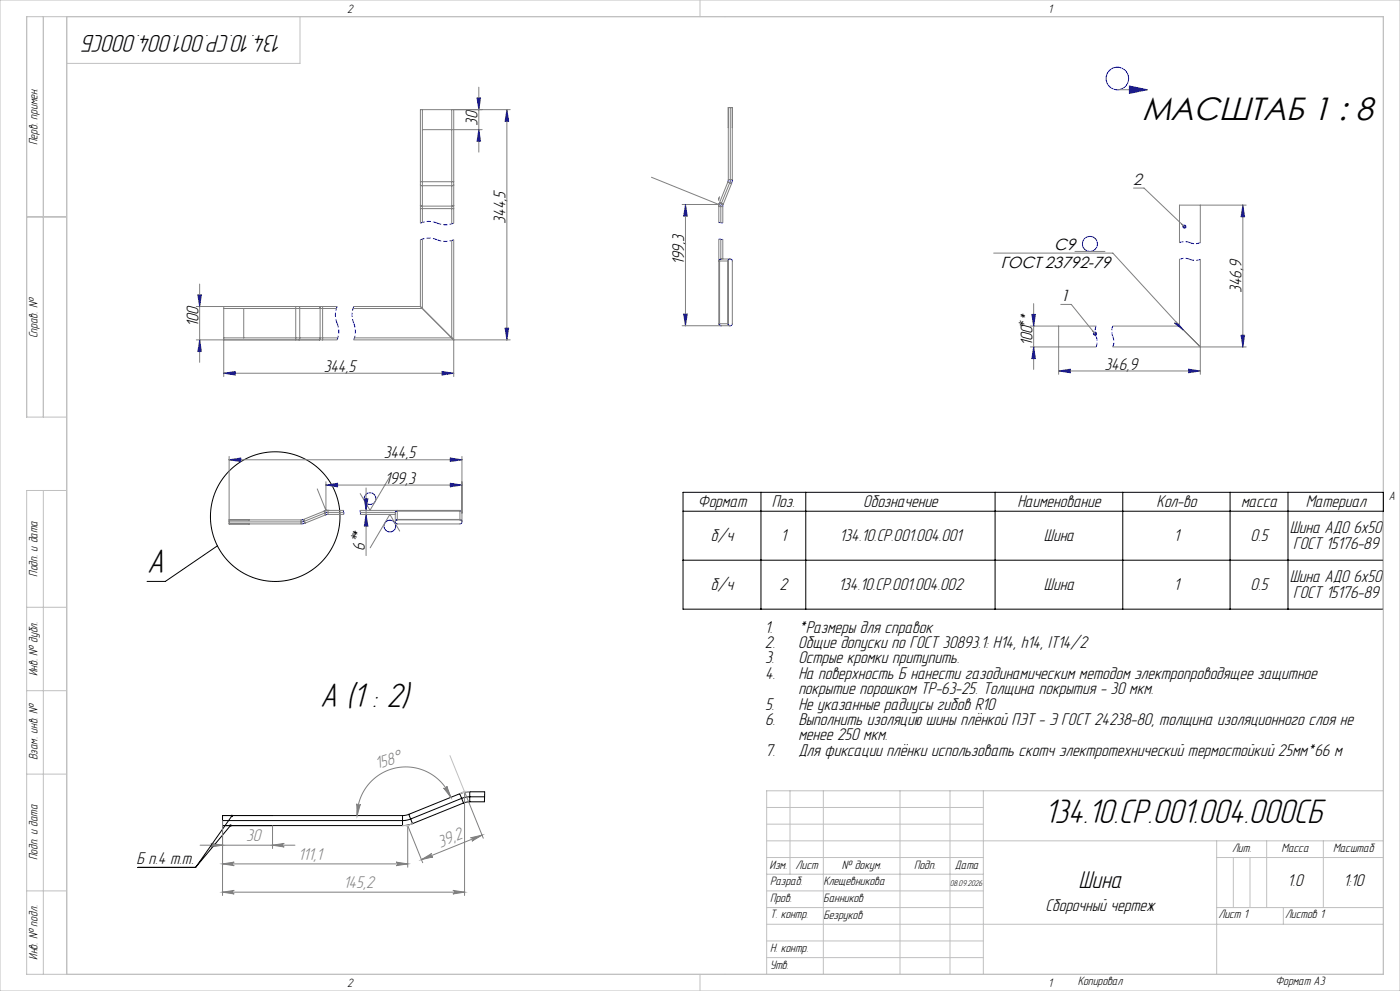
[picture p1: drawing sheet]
<svg xmlns="http://www.w3.org/2000/svg" width="420mm" height="297mm" viewBox="0 0 420 297" stroke-linecap="round" stroke-linejoin="round" font-family="sans-serif">
<g fill="none" stroke="#000" stroke-width=".3">
<path d="M204.9 147.5h210.1v35.1h-210.1zM204.9 153.2h210.1M228.3 147.5v35.1M241.7 147.5v35.1M298.5 147.5v35.1M336.8 147.5v35.1M369 147.5v35.1M386.4 147.5v35.1M65.2 163.6l-15.6 10.6h-5.5M204.9 167.9h210.1M137.9 237.9l.6 1.4M137.9 237.9l-15.3 6.2"/>
<path d="M138.5 239.3l.5 1.4M138.5 239.3l-15.3 6.2M140.9 237.3h4.5l-.1 3h-4.4M140.9 237.3l-3 .6M140.9 237.3v1.5M140.9 238.8l-2.4 .5M140.9 238.8v1.5M140.9 238.8h4.5M41.4 260h17.3M66.8 244.4v1.5M66.8 245.9v1.5M66.8 244.4h54"/>
<path d="M66.8 245.9h54M66.8 247.4h54M66.8 244.4h.1M66.8 247.4h.1M69.2 247.4l-10.5 12.6M69.6 244.5l-10.9 15.5M81.8 244.4h.1M81.8 247.4h.1M120.8 244.4v1.5M120.8 245.9v1.5M122.6 244.1l.6 1.4M122.6 244.1l-1.8 .3"/>
<path d="M123.2 245.5l.6 1.3M123.2 245.5l-2.4 .4M123.8 246.8l-3 .6M139 240.7l-15.2 6.1M140.9 240.3l-1.9 .4"/>
<circle cx="82.6" cy="154.8" r="19.4"/>
</g>
<g fill="none" stroke="#808080" stroke-width=".3">
<path d="M126.7 32.9v33.7M135.5 32.9v34.2M136.1 32.9v34M143.1 29.4h1.1l-.6 3.5zM143.6 38.9l.6 3.5h-1.1zM143.6 26.1v19.5M144.6 38.9h-17.9M152.1 32.9l.5 3.5h-1.1zM152.1 32.9v69M153.1 32.9h-27v34M218.5 32.2h1.2v21.6h-1.2zM218.5 38.2h.1"/>
<path d="M219.1 32.2v21.6M219.7 38.2h.1M335.2 26.9h9M338.8 25.8l5.4 1.1-5.4 1.1zM126.1 55.4v.1M126.1 54.5h10M126.1 55.5h.1M136.1 55.4l-.6 .3-9.3-.2M195.4 53.1l20.2 8.2h-11M215.6 59.3v.8M215.9 59l-.3 .7M218.9 54.8l-2.5 6.1"/>
<path d="M219.4 55l-1.1-.4-2.7 6.9M219.4 55h.1M219.5 55l-2.5 6.2M340.1 56.4h3.1l12.1 11.5M126.1 71.9v20M126.1 61.6h.1M126.1 62.5h10M126.1 61.6l.6 .2 9.3-.1M126.7 71.6v20.9h-20.8M135.5 72.1v29.2h-29.2M136.1 61.6l-.1 .1M136.1 61.6h.1"/>
<path d="M136.1 71.9v41M205.6 61.3l.6 3.5h-1.1zM205.6 61.3v36.3M215.6 71.7v25.3h2.9v-18.8h-2.9M215.6 61.9h1.2v4.8M215.6 61.1v5.6M215.9 60.7l1.1 .5M215.9 78.2v18.8M216.2 61.9v4.8M216.2 71.7v5.9h2.9M216.8 71.7v5.9M217 61.2h.1"/>
<path d="M218.3 78.2v18.8M219.7 78.2h.1M219.7 78.2v18.8M298.1 75.9h35.8l21.2 23.1-2.8-2.2 1.1 .3M322.5 75.4h9M353.8 77.7v20M354.5 67.2l.4 .3M360.1 61.5v11.2M360.1 77.7v34.5M372.9 61.5l.5 3.5h-1.1zM372.9 61.5v42.5M373.9 61.5h-20.1v11.2"/>
<path d="M59.4 88.4h1l-.5 3.5zM59.9 85.1v23.5M67.1 91.9v21M67.1 92.5h33.8M73.1 92.5v8.8M88.7 91.9v10M89.7 91.9h.1M89.7 91.9l.2 .6v8.8l-.2 .5M95.8 91.9l.2 .6v8.8l-.2 .6M96.8 91.9v10M101.1 91.9h-42.2M106.1 91.9h20"/>
<path d="M126.1 91.9l10 10M151.5 98.4h1.1l-.5 3.5zM205.1 94.1h1.1l-.6 3.5zM219.1 97.6h-14.5M219.7 97h.1M309.1 97.7h19.7M309.6 94.2h1l-.5 3.5zM310.1 91v19.7M317.6 97.7v14.5M318.2 91.2h3.2l7.1 8.8M333.8 97.7h20M353.8 97.7l6.3 6.3"/>
<path d="M58.9 101.9h42.2M59.9 101.9l.5 3.5h-1zM67.1 101.3h34.2M67.1 111.9l3.5-.6v1.1zM67.1 111.9h69M89.7 101.8v.1M132.6 111.3l3.5 .6-3.5 .5zM153.1 101.9h-47M310.1 104l.5 3.5h-1zM317.6 111.2l3.5-.6v1.1zM317.6 111.2h42.5M328.8 104h-19.7"/>
<path d="M333.8 104h40.1M356.6 110.6l3.5 .6-3.5 .5zM372.3 100.5h1.1l-.5 3.5zM68.7 137.8l3.5-.5v1zM68.7 136.8v20.2h21.6v-1.2h-21.6M68.7 137.8h69.9M135.1 137.3l3.5 .5-3.5 .5zM138.6 136.8v19.6M68.7 155.8h6M68.7 156.4h21.6M74.7 157h.1M91.1 155.8h.1"/>
<path d="M91.5 156.7v.1M95.2 146.5l2.6 6.5M97.2 153.2h.1M97.2 153.2l-6.1 2.5 .4 1M97.2 153.2l.5 1.1-6.2 2.5M97.2 153.3l.1 .1M97.4 153.8l-6.1 2.4M97.8 145.4l3.5-.6v1.1zM97.8 144.4v8.6M97.8 145.4h40.8M98 152.9l-.8 .3M98.4 153.6h4.7"/>
<path d="M98.4 153v1.2h4.7M98.4 152.9l-.7 .3M103.1 153h-5.5M108.1 153h29.9v2.8M108.1 153.6h10.5v2.8M108.1 154.2h10.5M109.3 149.5h1.1l-.6 3.5zM109.8 154.2l.6 3.5h-1.1zM109.8 146.2v20.3M116.9 142.9l-5.9 10-2.9-5M119.2 155.8h18.8M119.2 157h18.8"/>
<path d="M119.2 153v2.8M119.2 157h.1M119.2 155.7h18.8M119.2 153.2h18.8M119.9 159.2l-2.9-5-5.9 10M135.1 144.8l3.5 .6-3.5 .5zM138 157h.1M133.1 236.2a.54 .54 0 0 0 .7 .1 .54 .54 0 0 0 .2-.7l1.3 3.4zM135.3 239a14.6 14.6 0 0 0-16.4-8.9 14.6 14.6 0 0 0-11.8 14.3M60 253.3h28.5M63.3 252.8l3.5 .5-3.5 .5a.54 .54 0 0 0 .5-.5 .54 .54 0 0 0-.5-.5zM66.8 258.9l3.5-.5a.54 .54 0 0 0-.6 .5 .54 .54 0 0 0 .6 .5z"/>
<path d="M66.8 245.9v22.5M66.8 258.9h55.5M81.8 247.4v6.9M81.8 253.3l3.5-.5a.54 .54 0 0 0-.6 .5 .54 .54 0 0 0 .6 .5zM107 240.9a.54 .54 0 0 0 .5 .6 .54 .54 0 0 0 .6-.5l-1 3.4zM118.8 258.4l3.5 .5-3.5 .5a.54 .54 0 0 0 .5-.5 .54 .54 0 0 0-.5-.5zM122.3 247.4v12.5M122.3 247.5l4.5 11.1M126.4 257.6l3.1-1.8a.54 .54 0 0 0-.3 .7 .54 .54 0 0 0 .7 .3zM141.2 251.1l3.4-.8-3 1.8a.54 .54 0 0 0 .2-.7 .54 .54 0 0 0-.6-.3zM144.6 250.3l-18.2 7.3M145 251.2l-5.6-13.9v31.1"/>
<path d="M66.8 267.4l3.5-.6a.54 .54 0 0 0-.6 .6 .54 .54 0 0 0 .6 .5zM66.8 267.4h72.6M135.9 266.8l3.5 .6-3.5 .5a.54 .54 0 0 0 .5-.5 .54 .54 0 0 0-.5-.6z"/>
</g>
<g fill="none" stroke="#00f" stroke-width=".3">
<path d="M143.3 29.4l-.2 .2M143.7 38.9l-.1 .1M143.7 32.6l-.1 .1M143.7 39.3l-.2 .2M143.8 32.1l-.2 .2M143.8 39.7l-.3 .3M143.8 29.4l-.6 .6M143.8 31.6l-.3 .3M143.9 31l-.5 .5M144 30.5l-.6 .6M144.1 30l-.8 .7M144.2 29.4l-.9 .9"/>
<path d="M152.1 33.2l-.1 .1M152.2 33.6l-.3 .2M152.2 33.9l-.4 .4M152.3 34.3l-.5 .6M152.3 34.7l-.6 .7M152.4 35.1l-.8 .8M152.5 35.5l-.9 .9M152.5 35.9l-.4 .5M152.6 36.3l-.1 .1M339.1 25.8l-.3 .3M339.5 25.9l-.7 .7M339.8 26l-1 1"/>
<path d="M340.2 26.1l-1.4 1.4M340.6 26.1l-1.8 1.8M341 26.2l-1.7 1.7M341.3 26.3l-1.5 1.5M341.7 26.4l-1.3 1.3M342.1 26.5l-1.1 1.1M342.4 26.5l-.9 1M342.8 26.6l-.7 .7M343.2 26.7l-.5 .5M343.6 26.8l-.4 .3M343.9 26.8l-.1 .2M143.8 40.1l-.4 .4"/>
<path d="M143.9 40.5l-.6 .6M144 40.9l-.8 .7M144 41.3l-.9 .8M144.1 41.7l-.7 .7M144.1 42l-.3 .4M218.5 53.8l-.2 .8M219.1 53.8l-.2 1M219.7 53.8l-.2 1.2M205.7 61.4h-.1M205.7 61.8l-.2 .1M205.8 62.1l-.3 .4M205.8 62.5l-.4 .5"/>
<path d="M205.9 62.9l-.6 .6M206 63.3l-.8 .7M206 63.7l-.9 .9M206.1 64.1l-.7 .7M206.1 64.5l-.3 .3M215.9 60.7l-.3 1.2M216.2 77.6l-.4 .2-.2 .4M216.4 60.9l-.2 1M216.4 77.6l-.4 .2-.1 .4M217 61.2l-.2 .7M218.5 78.2a.6 .6 0 0 1 .6-.6 .6 .6 0 0 1 .6 .6M218.9 77.6l-.4 .2-.2 .4"/>
<path d="M372.9 61.7h-.1M372.9 62l-.2 .2M373 62.4l-.3 .4M373.1 62.8l-.5 .5M373.1 63.2l-.6 .6M373.2 63.6l-.8 .8M373.2 64l-.9 .9M373.3 64.4l-.6 .6M373.4 64.8l-.3 .2M59.6 88.4l-.2 .2M59.9 91.7h.1M60 91.1l-.2 .2"/>
<path d="M60.1 90.6l-.3 .3M60.1 88.4l-.6 .6M60.2 90.1l-.5 .5M60.2 89.6l-.6 .6M60.3 89l-.7 .8M60.4 88.5l-.9 .9M151.6 98.4h-.1M152 98.4l-.4 .4M152.4 99.8l-.6 .5M152.5 99.3l-.7 .7M152.5 98.4l-.9 .8M152.5 98.7l-.8 .9"/>
<path d="M205.2 94.1l-.1 .1M205.7 94.1l-.5 .5M205.7 97.2l-.1 .1M205.8 96.7l-.3 .3M205.9 96.2l-.4 .4M205.9 95.6l-.5 .6M206 95.1l-.6 .7M206.1 94.6l-.8 .8M206.1 94.1l-.9 .9M215.6 97l.2 .4 .4 .2M215.9 97l.1 .4 .4 .2M218.3 97l.2 .4 .4 .2"/>
<path d="M218.5 97a.6 .6 0 0 0 .6 .6 .6 .6 0 0 0 .6-.6M309.8 94.2l-.2 .2M310.1 97.5h.1M310.2 96.9l-.2 .2M310.2 94.2l-.6 .6M310.3 96.4l-.4 .3M310.4 95.9l-.5 .5M310.5 95.3l-.7 .7M310.5 94.8l-.7 .8M310.6 94.3l-.9 .9M352.5 96.9h-.1M352.8 97l-.1 .1"/>
<path d="M353.2 97l-.3 .3M353.5 97.2l-.3 .3M353.7 97.5l-.3 .2M353.9 97.7l-.2 .2M354.1 97.9l-.2 .2M354.3 98.2l-.1 .1M354.6 98.4l-.1 .1M354.8 98.6l-.1 .1M355 98.9h.1M59.9 102v.1M60 102.4l-.2 .2M60 102.8l-.3 .3"/>
<path d="M60.1 103.2l-.5 .5M60.2 103.6l-.7 .6M60.2 104l-.7 .7M60.3 104.3l-.9 .9M60.3 104.7l-.6 .7M60.4 105.1l-.2 .3M67.1 111.9h.1M67.7 111.8l-.2 .1M68.2 111.7l-.3 .3M68.7 111.6l-.4 .4M69.3 111.5l-.6 .6M69.8 111.5l-.7 .7"/>
<path d="M70.3 111.4l-.8 .8M70.6 111.5l-.7 .8M70.6 112l-.4 .3M132.8 111.3l-.2 .2M133.1 111.4l-.5 .5M133.5 111.5l-.9 .9M133.9 111.5l-.8 .8M134.3 111.6l-.6 .6M134.7 111.6l-.5 .6M135.1 111.7l-.4 .4M135.5 111.8l-.3 .2M135.9 111.8l-.1 .1"/>
<path d="M152.1 101.4l-.1 .1M152.2 100.9l-.3 .2M152.3 100.3l-.4 .4M310.1 104.2l-.1 .1M310.2 104.6l-.2 .2M310.2 105l-.3 .3M310.3 105.4l-.5 .5M310.4 105.8l-.7 .6M310.4 106.1l-.8 .8M310.5 106.5l-.9 1M310.5 106.9l-.5 .6M310.6 107.3l-.2 .2"/>
<path d="M318 111.1l-.1 .1M318.6 111l-.3 .3M319.1 110.9l-.4 .4M319.6 110.9l-.5 .5M320.2 110.8l-.7 .7M320.7 110.7l-.8 .8M321.1 110.7l-.9 .9M321.1 111.2l-.5 .4M321.1 111.6l-.1 .1M356.7 110.7h-.1M357 110.7l-.4 .5M357.4 110.8l-.8 .8"/>
<path d="M357.8 110.8l-.8 .9M358.2 110.9l-.7 .7M358.6 111l-.5 .5M359 111l-.4 .4M359.4 111.1l-.3 .2M359.8 111.1l-.1 .1M372.7 100.5l-.3 .3M372.9 103.9h-.1M373 103.3l-.2 .2M373 102.8l-.3 .3M373.1 102.3l-.4 .4M373.1 100.5l-.7 .7"/>
<path d="M373.2 101.7l-.6 .6M373.3 101.2l-.8 .8M373.4 100.7l-.9 .9M69.2 137.7l-.1 .2M69.8 137.6l-.3 .3M70.3 137.6l-.4 .4M70.8 137.5l-.5 .5M71.4 137.4l-.7 .7M71.9 137.3l-.9 .9M72.2 137.4l-.8 .8M72.2 137.9l-.4 .4M72.2 138.3h.1"/>
<path d="M135.2 137.3l-.1 .1M135.6 137.3l-.5 .6M136 137.4l-.9 .9M136.4 137.5l-.8 .8M136.8 137.5l-.7 .7M137.2 137.6l-.5 .5M137.6 137.6l-.4 .4M138 137.7l-.3 .2M138.3 137.8h.1M91.1 155.7l-.8 .1M91.3 156.2l-1 .2M91.5 156.8l-1.2 .2"/>
<path d="M98 145.3l-.1 .1M98.4 153l-1.2 .2M98.4 153.6l-1 .2M98.4 154.2l-.7 .1M98.5 145.3l-.2 .2M99 145.2l-.3 .3M99.6 145.1l-.5 .5M100.1 145l-.6 .6M100.6 144.9l-.7 .8M101.2 144.8l-.9 1M101.3 145.2l-.6 .6M101.3 145.6l-.3 .3"/>
<path d="M109.6 149.5l-.3 .2M109.9 152.8h-.1M109.9 154.5l-.2 .2M109.9 152.2l-.2 .2M109.9 154.9l-.2 .3M110 155.3l-.4 .4M110 151.7l-.3 .4M110 149.5l-.6 .6M110.1 155.7l-.6 .6M110.1 151.2l-.5 .5M110.1 156.1l-.7 .7M110.2 150.7l-.6 .6"/>
<path d="M110.2 156.5l-.9 .8M110.2 156.9l-.7 .8M110.3 150.1l-.8 .8M110.3 157.3l-.4 .4M110.3 149.6l-.9 .9M110.4 157.7h.1M119.2 155.8a.6 .6 0 0 0-.6 .6 .6 .6 0 0 0 .6 .6M119.2 155.7l-.4 .1-.2 .4M119.2 153.2l-.4 .2-.2 .4M119.2 153l-.4 .1-.2 .5M135.3 144.9l-.2 .2M135.7 144.9l-.6 .6"/>
<path d="M136.1 145l-1 .9M136.4 145l-.7 .8M136.8 145.1l-.6 .6M137.2 145.2l-.5 .5M137.6 145.2l-.3 .4M138 155.8a.6 .6 0 0 1 .6 .6 .6 .6 0 0 1-.6 .6M138 155.7l.4 .1 .2 .4M138 153.2l.4 .2 .2 .4M138 153l.4 .1 .2 .5M138 145.3l-.2 .2M138.4 145.3l-.1 .1"/>
<circle cx="335.2" cy="23.5" r="3.4"/>
<circle cx="327" cy="73.1" r="2.25"/>
<circle cx="111" cy="149.4" r="1.75"/>
<circle cx="117" cy="157.7" r="1.75"/>
</g>
<g fill="none" stroke="#00f" stroke-width=".3" stroke-dasharray="1.3 .6" stroke-linecap="butt">
<path d="M131.1 71.9l2.5 .5 2.5-.5M131.1 71.9l-2.5-.5-2.5 .5M131.1 66.9l2.5 .5 2.5-.5M131.1 66.9l-2.5-.5-2.5 .5M216.2 71.7h.6M216.2 71.7h-.6M216.2 66.7h.6M216.2 66.7h-.6M357 77.7l1.4 .3 1.7-.3M357 77.7l-1.4-.3-1.8 .3M357 72.7l1.4 .3 1.7-.3M357 72.7l-1.4-.3-1.8 .3"/>
<path d="M101.1 91.9l-.5 2.5 .5 2.5M106.1 91.9l-.5 2.5 .5 2.5M328.8 97.7l-.3 1.4 .3 1.8M333.8 97.7l-.3 1.4 .3 1.8M101.1 101.9l.5-2.5-.5-2.5M106.1 101.9l.5-2.5-.5-2.5M328.8 104l.4-1.4-.4-1.7M333.8 104l.4-1.4-.4-1.7M103.1 153v.6M103.1 154.2v-.6M108.1 153v.6M108.1 154.2v-.6"/>
</g>
<g fill="none" stroke="#00f" stroke-width=".7" stroke-linecap="butt">
<circle cx="355.3" cy="67.9" r=".27"/>
<circle cx="328.5" cy="100" r=".27"/>
</g>
<g fill="none" stroke="#c0c0c0" stroke-width=".3">
<path d="M0 0h420v297h-420zM13 5v120M20 5v287M90 5v14h-70M210 0v5M217.5 5h.1M8 65h12M20 125h-12v-120h407v287h-407v-145h12M13 147v145M20 148.5h.1M415 148.5h.1M8 182h12"/>
<path d="M8 207h12M8 232h12M135 226.5l4.4 10.8M138.9 237.3h2M139.8 237.1l-1.9 .8M237 237v25M247 237v55M270 237v55M285 237v55M295 237v55M415 237h-185v55M120.8 247.4h2"/>
<path d="M122.3 247.4v.1M123.8 246.8l-1.9 .8M230 257h65M230 242h65M230 247h65M230 252h185M365 252v40M365 257h50M370 257v15M375 257v15M380 252v20M397 252v20"/>
<path d="M8 267h12M230 262h65M230 267h65M230 272h65M230 277h185M365 272h50M385 272v5M210 292v5M217.5 292h.1M230 282h65M230 287h65"/>
</g>
<g fill="#808080">
<path d="M81.8 253.3l3.5-.5a.54 .54 0 0 0-.6 .5 .54 .54 0 0 0 .6 .5zM63.3 252.8l3.5 .5-3.5 .5a.54 .54 0 0 0 .5-.5 .54 .54 0 0 0-.5-.5z"/>
<path d="M133.1 236.2a.54 .54 0 0 0 .7 .1 .54 .54 0 0 0 .2-.7l1.3 3.4zM107 240.9a.54 .54 0 0 0 .5 .6 .54 .54 0 0 0 .6-.5l-1 3.4z"/>
</g>
<path d="M68.9 247.2a.36 .36 0 0 0 0 .5 .36 .36 0 0 0 .5 0 .36 .36 0 0 0 0-.6l-.2 .3 .2-.3zM69.3 244.3a.36 .36 0 0 0 0 .5 .36 .36 0 0 0 .5 0 .36 .36 0 0 0 0-.6l-.2 .3 .2-.3zM-.1 259.3v.7zM-.1 287v.7z" fill="#000"/>
<g fill="#808080">
<path d="M118.8 258.4l3.5 .5-3.5 .5a.54 .54 0 0 0 .5-.5 .54 .54 0 0 0-.5-.5zM66.8 258.9l3.5-.5a.54 .54 0 0 0-.6 .5 .54 .54 0 0 0 .6 .5zM135.9 266.8l3.5 .6-3.5 .5a.54 .54 0 0 0 .5-.5 .54 .54 0 0 0-.5-.6zM66.8 267.4l3.5-.6a.54 .54 0 0 0-.6 .6 .54 .54 0 0 0 .6 .5z"/>
<path d="M141.2 251.1l3.4-.8-3 1.8a.54 .54 0 0 0 .2-.7 .54 .54 0 0 0-.6-.3zM126.4 257.6l3.1-1.8a.54 .54 0 0 0-.3 .7 .54 .54 0 0 0 .7 .3z"/>
</g>
<g font-size="10.5">
<text x="44.1" y="171.9">А</text>
<text x="96" y="211.8">A (1 : 2)</text>
<text x="313.3" y="246.6">134.10.CP.001.004.000СБ</text>
</g>
<text font-size="9.7" x="342.6" y="36.1">МАСШТАБ 1 : 8</text>
<g font-size="7.5">
<text x="84.8" y="10.5" transform="rotate(-180 84.8 10.5)">134.10.CP.001.004.000СБ</text>
<text x="323.6" y="266">Шина</text>
</g>
<g font-size="5.3">
<text x="143.3" y="37.8" transform="rotate(-90 143.3 37.8)">30</text>
<text x="151.7" y="67" transform="rotate(-90 151.7 67)">344,5</text>
<text x="205.3" y="79.5" transform="rotate(-90 205.3 79.5)">199,3</text>
<text x="372.5" y="87.7" transform="rotate(-90 372.5 87.7)">346,9</text>
<text x="59.5" y="98.1" transform="rotate(-90 59.5 98.1)">100</text>
<text x="309.7" y="103.8" transform="rotate(-90 309.7 103.8)">100 *</text>
<text x="97.1" y="111.5">344,5</text>
<text x="331.4" y="110.8">346,9</text>
<text x="115.1" y="137.4">344,5</text>
<text x="115.4" y="145">199,3</text>
<text x="209.4" y="152">Формат</text>
<text x="231.6" y="152">Поз.</text>
<text x="259" y="152">Обозначение</text>
<text x="305.2" y="152">Наименование</text>
<text x="347" y="152">Кол-во</text>
<text x="372.3" y="152">масса</text>
<text x="391.7" y="152">Материал</text>
<text x="386.9" y="159.8">Шина АДО 6х50</text>
<text x="109.4" y="165.1" transform="rotate(-90 109.4 165.1)">6 *</text>
<text x="213.2" y="162.1">б/ч</text>
<text x="234.3" y="162.1">1</text>
<text x="251.9" y="162.1">134.10.CP.001.004.001</text>
<text x="313.2" y="162.1">Шина</text>
<text x="352.2" y="162.1">1</text>
<text x="375.2" y="162.1">0.5</text>
<text x="387.9" y="164.5">ГОСТ 15176-89</text>
<text x="213.2" y="176.8">б/ч</text>
<text x="233.9" y="176.8">2</text>
<text x="251.5" y="176.8">134.10.CP.001.004.002</text>
<text x="313.2" y="176.8">Шина</text>
<text x="352.2" y="176.8">1</text>
<text x="375.2" y="176.8">0.5</text>
<text x="386.9" y="174.5">Шина АДО 6х50</text>
<text x="387.9" y="179.1">ГОСТ 15176-89</text>
<text x="229.5" y="189.6">1.</text>
<text x="239.5" y="189.6">*Размеры для справок</text>
<text x="229.5" y="194.2">2.</text>
<text x="239.5" y="194.2">Общие допуски по ГОСТ 30893.1: H14, h14, IT14/2</text>
<text x="229.5" y="198.8">3.</text>
<text x="229.5" y="203.4">4.</text>
<text x="239.5" y="198.8">Острые кромки притупить.</text>
<text x="239.5" y="203.4">На поверхность Б нанести газодинамическим методом электропроводящее защитное</text>
<text x="239.5" y="208.1">покрытие порошком ТР-63-25. Толщина покрытия - 30 мкм.</text>
<text x="229.5" y="212.7">5.</text>
<text x="239.5" y="212.7">Не указанные радиусы гибов R10</text>
<text x="229.5" y="217.3">6.</text>
<text x="239.5" y="217.3">Выполнить изоляцию шины плёнкой ПЭТ - Э ГОСТ 24238-80, толщина изоляционного слоя не</text>
<text x="239.5" y="221.9">менее 250 мкм.</text>
<text x="229.5" y="226.5">7.</text>
<text x="239.5" y="226.5">Для фиксации плёнки использовать скотч электротехнический термостойкий 25мм*66 м</text>
<text x="40.9" y="258.8">Б п.4 т.т.</text>
<text x="386.2" y="265.6">1.0</text>
<text x="403" y="265.6">1:10</text>
<text x="313.6" y="272.9">Сборочный чертеж</text>
</g>
<g font-size="5.3" fill="#808080">
<text x="113.2" y="230.6" transform="rotate(-18 113.2 230.6)">158°</text>
<text x="73.9" y="252.1">30</text>
<text x="89.4" y="257.7">111,1</text>
<text x="132.1" y="254" transform="rotate(-22 132.1 254)">39,2</text>
<text x="103.1" y="266.2">145,2</text>
</g>
<g font-size="4.8" fill="#191924">
<text x="340" y="55.5">2</text>
<text x="318.1" y="90.3">1</text>
</g>
<g font-size="4.8">
<text x="316.3" y="74.8">С9</text>
<text x="300.2" y="80.3">ГОСТ 23792-79</text>
<text x="309.1" y="98.6" transform="rotate(-90 309.1 98.6)">*</text>
<text x="108.8" y="162.5" transform="rotate(-90 108.8 162.5)">*</text>
</g>
<g font-size="3.8" fill="#010000">
<text x="104.2" y="3.8">2</text>
<text x="314.5" y="3.8">1</text>
<text x="416.6" y="149.8">A</text>
<text x="104.2" y="295.8">2</text>
<text x="314.5" y="295.8">1</text>
</g>
<g font-size="3.8">
<text x="11.3" y="43.5" transform="rotate(-90 11.3 43.5)">Перв. примен.</text>
<text x="11.3" y="101.4" transform="rotate(-90 11.3 101.4)">Справ. №</text>
<text x="11.3" y="172.8" transform="rotate(-90 11.3 172.8)">Подп. и дата</text>
<text x="11.3" y="202.7" transform="rotate(-90 11.3 202.7)">Инв. № дубл.</text>
<text x="11.3" y="227.8" transform="rotate(-90 11.3 227.8)">Взам. инв. №</text>
<text x="11.3" y="257.8" transform="rotate(-90 11.3 257.8)">Подп. и дата</text>
<text x="369.6" y="255.3">Лит.</text>
<text x="384.4" y="255.3">Масса</text>
<text x="399.9" y="255.3">Масштаб</text>
<text x="230.9" y="260.3">Изм.</text>
<text x="238.7" y="260.3">Лист</text>
<text x="252.6" y="260.3">№ докум.</text>
<text x="274.2" y="260.3">Подп.</text>
<text x="286.5" y="260.3">Дата</text>
<text x="231" y="265.3">Разраб.</text>
<text x="247" y="265.4">Клещевникова</text>
<text x="231" y="275.3">Т. контр.</text>
<text x="231" y="270.3">Пров.</text>
<text x="247" y="270.4">Банников</text>
<text x="247" y="275.4">Безруков</text>
<text x="365.5" y="275.3">Лист 1</text>
<text x="385.5" y="275.3">Листов 1</text>
<text x="11.3" y="287.6" transform="rotate(-90 11.3 287.6)">Инв. № подл.</text>
<text x="231" y="285.3">Н. контр.</text>
<text x="231" y="290.3">Утв.</text>
<text x="323.3" y="295.3">Копировал</text>
<text x="382.7" y="295.3">Формат А3</text>
</g>
<text font-size="2.6" x="285" y="265.5">08.09.2026</text>
</svg>
